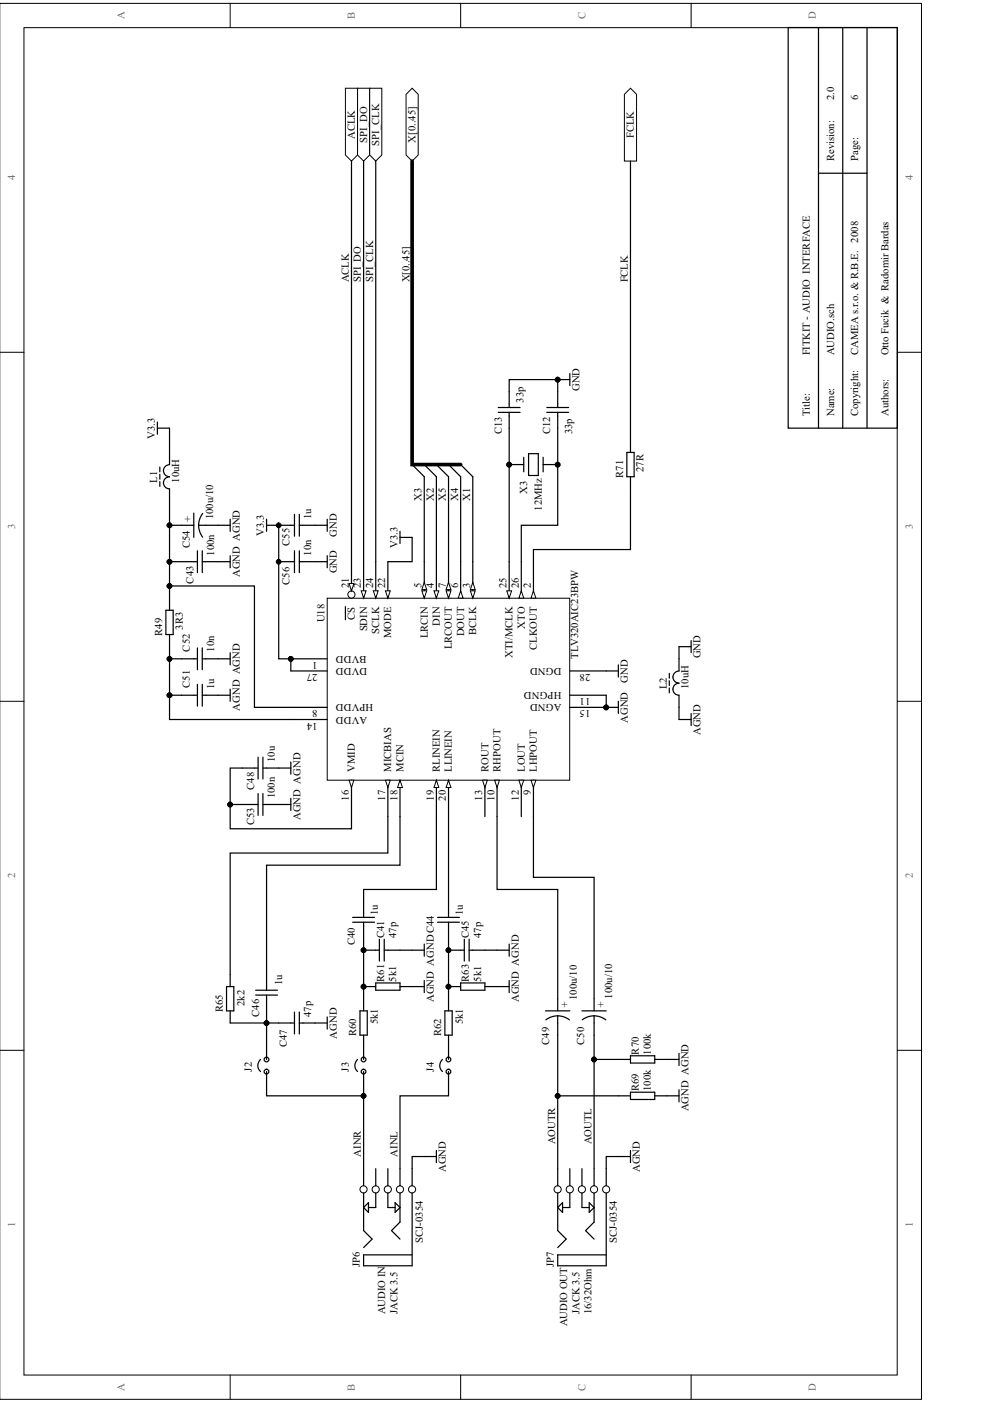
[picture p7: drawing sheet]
<svg xmlns="http://www.w3.org/2000/svg" width="210mm" height="297mm" viewBox="0 0 210 297" stroke-linecap="round" stroke-linejoin="round" font-family="sans-serif">
<path d="M0 .7h195.4v296h-195.4z" fill="none" stroke="#000" stroke-width=".21"/>
<path d="M5.1 5.9h185.1v285.6h-185.1z" fill="#fff"/>
<g fill="none" stroke="#000" stroke-width=".21">
<path d="M5.1 5.9h185.1v285.6h-185.1zM48.8 .7v5.1M97.7 .7v5.1M146.5 .7v5.1M0 74.7h5.1M190.3 74.7h5.1M0 148.7h5.1M190.3 148.7h5.1M0 222.7h5.1M190.3 222.7h5.1M48.8 291.5v5.2M97.7 291.5v5.2"/>
<path d="M146.5 291.5v5.2"/>
<circle cx="107.9" cy="98.5" r=".5"/>
<circle cx="118.2" cy="80.5" r=".5"/>
<circle cx="118.2" cy="98.5" r=".5"/>
<circle cx="35.9" cy="111.4" r=".5"/>
<circle cx="35.9" cy="119.1" r=".5"/>
<circle cx="35.9" cy="124.2" r=".5"/>
<circle cx="35.9" cy="139.7" r=".5"/>
<circle cx="61.6" cy="139.7" r=".5"/>
<circle cx="35.9" cy="147.4" r=".5"/>
<circle cx="128.5" cy="150" r=".5"/>
<circle cx="48.8" cy="170.6" r=".5"/>
<circle cx="56.5" cy="216.9" r=".5"/>
<circle cx="77.1" cy="201.5" r=".5"/>
<circle cx="77.1" cy="209.2" r=".5"/>
<circle cx="95.1" cy="209.2" r=".5"/>
<circle cx="95.1" cy="201.5" r=".5"/>
<circle cx="77.1" cy="232.4" r=".5"/>
<circle cx="118.2" cy="232.4" r=".5"/>
<circle cx="125.9" cy="224.6" r=".5"/>
</g>
<g fill="#000">
<circle cx="107.9" cy="98.5" r=".5"/>
<circle cx="118.2" cy="80.5" r=".5"/>
<circle cx="118.2" cy="98.5" r=".5"/>
<circle cx="35.9" cy="111.4" r=".5"/>
<circle cx="35.9" cy="119.1" r=".5"/>
<circle cx="35.9" cy="124.2" r=".5"/>
<circle cx="35.9" cy="139.7" r=".5"/>
<circle cx="61.6" cy="139.7" r=".5"/>
<circle cx="35.9" cy="147.4" r=".5"/>
<circle cx="128.5" cy="150" r=".5"/>
<circle cx="48.8" cy="170.6" r=".5"/>
<circle cx="56.5" cy="216.9" r=".5"/>
<circle cx="77.1" cy="201.5" r=".5"/>
<circle cx="77.1" cy="209.2" r=".5"/>
<circle cx="95.1" cy="209.2" r=".5"/>
<circle cx="95.1" cy="201.5" r=".5"/>
<circle cx="77.1" cy="232.4" r=".5"/>
<circle cx="118.2" cy="232.4" r=".5"/>
<circle cx="125.9" cy="224.6" r=".5"/>
</g>
<path d="M77.1 247.8v5.1" fill="none" stroke="#000" stroke-width=".26"/>
<circle cx="77.1" cy="252.2" r=".76" fill="#fff"/>
<circle cx="77.1" cy="252.2" r=".76" fill="none" stroke="#000" stroke-width=".21"/>
<path d="M79.7 247.8v5.1" fill="none" stroke="#000" stroke-width=".26"/>
<circle cx="79.7" cy="252.2" r=".76" fill="#fff"/>
<circle cx="79.7" cy="252.2" r=".76" fill="none" stroke="#000" stroke-width=".21"/>
<path d="M82.2 247.8v5.1" fill="none" stroke="#000" stroke-width=".26"/>
<circle cx="82.2" cy="252.2" r=".76" fill="#fff"/>
<circle cx="82.2" cy="252.2" r=".76" fill="none" stroke="#000" stroke-width=".21"/>
<path d="M84.8 247.8v5.1" fill="none" stroke="#000" stroke-width=".26"/>
<circle cx="84.8" cy="252.2" r=".76" fill="#fff"/>
<circle cx="84.8" cy="252.2" r=".76" fill="none" stroke="#000" stroke-width=".21"/>
<path d="M87.4 247.8v5.1" fill="none" stroke="#000" stroke-width=".26"/>
<circle cx="87.4" cy="252.2" r=".76" fill="#fff"/>
<circle cx="87.4" cy="252.2" r=".76" fill="none" stroke="#000" stroke-width=".21"/>
<path d="M77.1 252.9v8l1.8 1.8-1.8 1.8M78.1 255v2l-1-1zM79.7 252.9v3.1h-1.6M82.2 252.9v3.1h1.6M83.8 255l1 1-1 1zM84.8 252.9v6.2l-1.8 1.8 1.8 1.8M87.4 252.9v15.5h-10.3v-2.3h10.3M118.2 247.8v5.1" fill="none" stroke="#000" stroke-width=".26"/>
<circle cx="118.2" cy="252.2" r=".76" fill="#fff"/>
<circle cx="118.2" cy="252.2" r=".76" fill="none" stroke="#000" stroke-width=".21"/>
<path d="M120.8 247.8v5.1" fill="none" stroke="#000" stroke-width=".26"/>
<circle cx="120.8" cy="252.2" r=".76" fill="#fff"/>
<circle cx="120.8" cy="252.2" r=".76" fill="none" stroke="#000" stroke-width=".21"/>
<path d="M123.4 247.8v5.1" fill="none" stroke="#000" stroke-width=".26"/>
<circle cx="123.4" cy="252.2" r=".76" fill="#fff"/>
<circle cx="123.4" cy="252.2" r=".76" fill="none" stroke="#000" stroke-width=".21"/>
<path d="M126 247.8v5.1" fill="none" stroke="#000" stroke-width=".26"/>
<circle cx="125.9" cy="252.2" r=".76" fill="#fff"/>
<circle cx="125.9" cy="252.2" r=".76" fill="none" stroke="#000" stroke-width=".21"/>
<path d="M128.5 247.8v5.1" fill="none" stroke="#000" stroke-width=".26"/>
<circle cx="128.5" cy="252.2" r=".76" fill="#fff"/>
<circle cx="128.5" cy="252.2" r=".76" fill="none" stroke="#000" stroke-width=".21"/>
<g fill="none" stroke="#000" stroke-width=".26">
<path d="M173.5 5.8v85M178.7 5.8v85M173.5 36.7h10.3M33.9 99v1M35.9 98.5a1.29 1.29 0 0 0-1.2 1.3 1.29 1.29 0 0 0 1.2 1.3 1.27 1.27 0 0 0-1.2 1.3 1.27 1.27 0 0 0 1.2 1.2v2.6M35.9 95.9v2.6M33.9 100.6v1M33.9 102.1v1M38.5 119.1h3.4M41.9 116.8v4.6M42.9 119.1h3.3M42.9 116.8v4.6"/>
<path d="M35.2 129.4h1.5v5.1h-1.5zM35.9 126.8v2.6M35.9 134.5v2.6M38.5 139.7h3.4M41.9 137.4v4.6M42.9 137.4v4.6M42.9 139.7h3.3M144 139.7v2.6a1.27 1.27 0 0 0-1.3 1.3 1.27 1.27 0 0 0 1.3 1.2M38.5 147.4h3.4M41.9 145.1v4.6M42.9 145.1v4.6M42.9 147.4h3.3"/>
<path d="M141.9 142.8v1M141.9 144.3v1M141.9 145.9v1M144 144.9a1.27 1.27 0 0 0-1.3 1.2 1.27 1.27 0 0 0 1.3 1.3v2.6M51.4 170.6h3.3M54.7 168.2v4.7M55.7 170.6h3.4M55.7 168.2v4.7M74.8 194.5h4.6M74.8 195.5h4.6M77.1 191.2v3.3M77.1 195.5v3.4"/>
<path d="M80.4 199.1v4.7M81.5 199.1v4.7M92.8 194.5h4.6M92.8 195.5h4.6M95.1 191.2v3.3M95.1 195.5v3.4M98.4 199.1v4.7M99.5 199.1v4.7M48 209.2h1.6v5.1h-1.6zM48.8 206.6v2.6M48.8 214.3v2.6M54.2 209.9h4.6"/>
<path d="M54.2 211h4.6M56.5 206.6v3.3M56.5 211v3.3M59.1 216.9h3.3M62.4 214.6v4.6M63.5 216.9h3.3M63.5 214.6v4.6M76.3 214.3h1.6v5.2h-1.6zM77.1 211.7v2.6M77.1 219.5v2.5M77.1 209.2h2.6M77.1 201.5h3.3"/>
<path d="M79.7 208.4h5.1v1.5h-5.1zM81.5 201.5h3.3M84.8 209.2h2.6M94.3 214.3h1.6v5.2h-1.6zM95.1 209.2h2.6M95.1 211.7v2.6M95.1 219.5v2.5M95.1 201.5h3.3M97.7 208.4h5.1v1.5h-5.1zM99.5 201.5h3.3M102.8 209.2h2.6M115.7 214.3h5.1"/>
<path d="M118.2 215.4l1.6 .3 .9 .5M118.2 215.4l-1.5 .3-1 .5M118.2 211.7v2.6M118.2 215.4v32.4M123.4 214.3h5.1M126 215.4l1.5 .3 1 .5M126 215.4l-1.6 .3-.9 .5M126 211.7v2.6M126 215.4v32.4M131.1 232.3h2.6M131.1 224.6h2.6M133.7 223.8h5.1v1.6h-5.1z"/>
<path d="M133.7 231.6h5.1v1.5h-5.1zM138.8 232.3h2.6M138.8 224.6h2.6M92.5 245.2h-5.1v2.6M92.5 243.9v2.6M118.2 252.9v8l1.8 1.8-1.8 1.8M119.3 255v2l-1.1-1zM120.8 252.9v3.1h-1.5M123.4 252.9v3.1h1.5M124.9 255l1.1 1-1.1 1zM126 252.9v6.2l-1.8 1.8 1.8 1.8M128.5 252.9v15.5h-10.3v-2.3h10.3"/>
<path d="M133.7 245.2h-5.2v2.6M133.7 243.9v2.6"/>
</g>
<path d="M69.4 126.8h51.4v38.6h-51.4z" fill="#fff"/>
<path d="M69.4 126.8h51.4v38.6h-51.4z" fill="none" stroke="#000" stroke-width=".21"/>
<path d="M82.2 165.4v7.7" fill="none" stroke="#000" stroke-width=".26"/>
<path d="M81.7 165.4h1.1l-.6 1.6z" fill="#fff"/>
<path d="M81.7 165.4h1.1l-.6 1.6z" fill="none" stroke="#000" stroke-width=".21"/>
<path d="M84.8 165.4v7.7" fill="none" stroke="#000" stroke-width=".26"/>
<path d="M84.8 165.4l.5 1.6h-1z" fill="#fff"/>
<path d="M84.8 165.4l.5 1.6h-1z" fill="none" stroke="#000" stroke-width=".21"/>
<path d="M92.5 165.4v7.7" fill="none" stroke="#000" stroke-width=".26"/>
<path d="M92.5 165.4l.5 1.6h-1z" fill="#fff"/>
<path d="M92.5 165.4l.5 1.6h-1z" fill="none" stroke="#000" stroke-width=".21"/>
<path d="M95.1 165.4v7.7" fill="none" stroke="#000" stroke-width=".26"/>
<path d="M95.1 165.4l.5 1.6h-1z" fill="#fff"/>
<path d="M95.1 165.4l.5 1.6h-1z" fill="none" stroke="#000" stroke-width=".21"/>
<path d="M102.8 165.4v7.7" fill="none" stroke="#000" stroke-width=".26"/>
<path d="M102.3 165.4h1l-.5 1.6z" fill="#fff"/>
<path d="M102.3 165.4h1l-.5 1.6z" fill="none" stroke="#000" stroke-width=".21"/>
<path d="M105.4 165.4v7.7" fill="none" stroke="#000" stroke-width=".26"/>
<path d="M104.9 165.4h1l-.5 1.6z" fill="#fff"/>
<path d="M104.9 165.4h1l-.5 1.6z" fill="none" stroke="#000" stroke-width=".21"/>
<path d="M110.5 165.4v7.7" fill="none" stroke="#000" stroke-width=".26"/>
<path d="M110 165.4h1l-.5 1.6z" fill="#fff"/>
<path d="M110 165.4h1l-.5 1.6z" fill="none" stroke="#000" stroke-width=".21"/>
<path d="M113.1 165.4v7.7" fill="none" stroke="#000" stroke-width=".26"/>
<path d="M112.6 165.4h1l-.5 1.6z" fill="#fff"/>
<path d="M112.6 165.4h1l-.5 1.6z" fill="none" stroke="#000" stroke-width=".21"/>
<path d="M108 119.1v7.7" fill="none" stroke="#000" stroke-width=".26"/>
<path d="M107.4 125.3h1.1l-.5 1.5z" fill="#fff"/>
<path d="M107.4 125.3h1.1l-.5 1.5z" fill="none" stroke="#000" stroke-width=".21"/>
<path d="M74.5 165.4v7.7" fill="none" stroke="#000" stroke-width=".26"/>
<path d="M74 165.4h1l-.5 1.6z" fill="#fff"/>
<path d="M74 165.4h1l-.5 1.6z" fill="none" stroke="#000" stroke-width=".21"/>
<path d="M110.5 119.1v7.7" fill="none" stroke="#000" stroke-width=".26"/>
<path d="M110.5 125.3l.5 1.5h-1z" fill="#fff"/>
<path d="M110.5 125.3l.5 1.5h-1z" fill="none" stroke="#000" stroke-width=".21"/>
<path d="M113.1 119.1v7.7" fill="none" stroke="#000" stroke-width=".26"/>
<path d="M113.1 125.3l.5 1.5h-1z" fill="#fff"/>
<path d="M113.1 125.3l.5 1.5h-1z" fill="none" stroke="#000" stroke-width=".21"/>
<path d="M74.5 119.1v7.7" fill="none" stroke="#000" stroke-width=".26"/>
<circle cx="74.5" cy="126.1" r=".76" fill="#fff"/>
<circle cx="74.5" cy="126.1" r=".76" fill="none" stroke="#000" stroke-width=".21"/>
<path d="M74 123.7h1l-.5 1.6z" fill="#fff"/>
<path d="M74 123.7h1l-.5 1.6z" fill="none" stroke="#000" stroke-width=".21"/>
<path d="M77.1 119.1v7.7M73.2 128.6v2.8" fill="none" stroke="#000" stroke-width=".26"/>
<path d="M76.6 125.3h1l-.5 1.5z" fill="#fff"/>
<path d="M76.6 125.3h1l-.5 1.5z" fill="none" stroke="#000" stroke-width=".21"/>
<path d="M79.7 119.1v7.7" fill="none" stroke="#000" stroke-width=".26"/>
<path d="M79.2 125.3h1l-.5 1.5z" fill="#fff"/>
<path d="M79.2 125.3h1l-.5 1.5z" fill="none" stroke="#000" stroke-width=".21"/>
<path d="M82.2 119.1v7.7" fill="none" stroke="#000" stroke-width=".26"/>
<path d="M81.7 125.3h1.1l-.6 1.5z" fill="#fff"/>
<path d="M81.7 125.3h1.1l-.6 1.5z" fill="none" stroke="#000" stroke-width=".21"/>
<path d="M90 119.1v7.7" fill="none" stroke="#000" stroke-width=".26"/>
<path d="M89.4 125.3h1.1l-.5 1.5z" fill="#fff"/>
<path d="M89.4 125.3h1.1l-.5 1.5z" fill="none" stroke="#000" stroke-width=".21"/>
<path d="M90 123.5l.5 1.5h-1.1z" fill="#fff"/>
<path d="M90 123.5l.5 1.5h-1.1z" fill="none" stroke="#000" stroke-width=".21"/>
<path d="M92.5 119.1v7.7" fill="none" stroke="#000" stroke-width=".26"/>
<path d="M92 125.3h1l-.5 1.5z" fill="#fff"/>
<path d="M92 125.3h1l-.5 1.5z" fill="none" stroke="#000" stroke-width=".21"/>
<path d="M95.1 119.1v7.7" fill="none" stroke="#000" stroke-width=".26"/>
<path d="M94.6 125.3h1l-.5 1.5z" fill="#fff"/>
<path d="M94.6 125.3h1l-.5 1.5z" fill="none" stroke="#000" stroke-width=".21"/>
<path d="M95.1 123.5l.5 1.5h-1z" fill="#fff"/>
<path d="M95.1 123.5l.5 1.5h-1z" fill="none" stroke="#000" stroke-width=".21"/>
<path d="M97.7 119.1v7.7" fill="none" stroke="#000" stroke-width=".26"/>
<path d="M97.7 125.3l.5 1.5h-1z" fill="#fff"/>
<path d="M97.7 125.3l.5 1.5h-1z" fill="none" stroke="#000" stroke-width=".21"/>
<path d="M100.2 119.1v7.7" fill="none" stroke="#000" stroke-width=".26"/>
<path d="M99.7 125.3h1.1l-.6 1.5z" fill="#fff"/>
<path d="M99.7 125.3h1.1l-.6 1.5z" fill="none" stroke="#000" stroke-width=".21"/>
<path d="M100.2 123.5l.6 1.5h-1.1z" fill="#fff"/>
<g fill="none" stroke="#000" stroke-width=".21">
<path d="M100.2 123.5l.6 1.5h-1.1z"/>
<circle cx="35.9" cy="111.4" r=".5"/>
<circle cx="35.9" cy="119.1" r=".5"/>
<circle cx="35.9" cy="124.2" r=".5"/>
<circle cx="35.9" cy="139.7" r=".5"/>
<circle cx="61.6" cy="139.7" r=".5"/>
<circle cx="35.9" cy="147.4" r=".5"/>
<circle cx="128.5" cy="150" r=".5"/>
<circle cx="48.8" cy="170.6" r=".5"/>
<circle cx="56.5" cy="216.9" r=".5"/>
<circle cx="77.1" cy="201.5" r=".5"/>
<circle cx="77.1" cy="209.2" r=".5"/>
<circle cx="95.1" cy="209.2" r=".5"/>
<circle cx="95.1" cy="201.5" r=".5"/>
<circle cx="77.1" cy="232.4" r=".5"/>
<circle cx="118.2" cy="232.4" r=".5"/>
<circle cx="125.9" cy="224.6" r=".5"/>
</g>
<g fill="none" stroke="#000" stroke-width=".26">
<path d="M33.4 89.5v2.6M33.4 90.8h2.5M132.9 95.9h1.5v5.2h-1.5zM133.7 93.4v2.5M35.9 119.1h2.6M46.2 119.1h2.6M46.2 111.4h2.6M48.8 110.1v2.6M48.8 117.8v2.6M56.5 110.1v2.6M56.5 111.4h5.9M59.1 119.1h3.3"/>
<path d="M62.4 109.1v4.6M62.4 116.8v4.6M63.5 119.1h5.9M63.5 111.4h5.9M63.5 109.1v4.6M63.5 116.8v4.6M69.4 110.1v2.6M69.4 117.8v2.6M84.8 113.9h2.6v5.2h-5.2M84.8 112.7v2.5M133.7 101.1v2.5M35.9 137.1v15.4h33.5"/>
<path d="M35.9 139.7h2.6M46.2 139.7h2.6M48.8 138.4v2.6M61.7 139.7h7.7M144 137.1h2.5M146.5 135.8v2.6M35.9 147.4h2.6M46.2 147.4h2.6M48.8 146.1v2.6M61.7 150h7.7M61.7 142.3h7.7M120.8 150h10.3"/>
<path d="M120.8 142.3h10.3M120.8 147.4h7.7v2.6M131.1 141v2.5M131.1 148.7v2.6M144 152.5h2.5M146.5 151.3v2.5M48.8 170.6h2.6M51.4 162.8h-2.6v12.9h25.7v-2.6M59.1 170.6h2.6M59.1 162.8h2.6M61.7 161.6v2.5M61.7 169.3v2.6"/>
<path d="M82.2 173.1v7.8h-33.4v25.7M84.8 173.1v10.3h-28.3v23.2M92.5 173.1v15.5h-15.4v2.6M95.1 173.1v18.1M105.4 173.1v15.5h12.8v23.1M113.1 173.1v12.9h12.9v25.7M77.1 198.9v12.8M95.1 198.9v12.8M56.5 214.3v10.3M66.8 216.9h2.6M69.4 215.6v2.6M84.8 201.5h5.2"/>
<path d="M87.4 209.2h2.6M90 200.2v2.5M90 207.9v2.6M102.8 201.5h5.2M105.4 209.2h2.6M108 200.2v2.5M108 207.9v2.6M55.2 224.6l-.4 .6-.1 .6 .1 .8 .4 .6M56.5 227.2v2.6M75.8 224.6l-.4 .6-.2 .6 .2 .8 .4 .6M77.1 222v2.6M77.1 227.2v2.6"/>
<path d="M93.8 224.6l-.4 .6-.2 .6 .2 .8 .4 .6M95.1 227.2v5.1h-10.3v15.5M95.1 222v2.6M118.2 232.3h12.9M126 224.6h5.1M141.4 232.3h2.6M141.4 224.6h2.6M144 223.3v2.6M144 231.1v2.5"/>
<circle cx="56.5" cy="224.6" r=".5"/>
<circle cx="56.5" cy="227.2" r=".5"/>
<circle cx="77.1" cy="224.6" r=".5"/>
<circle cx="77.1" cy="227.2" r=".5"/>
<circle cx="95.1" cy="227.2" r=".5"/>
<circle cx="95.1" cy="224.6" r=".5"/>
</g>
<g fill="#000">
<circle cx="35.9" cy="111.4" r=".5"/>
<circle cx="35.9" cy="119.1" r=".5"/>
<circle cx="35.9" cy="124.2" r=".5"/>
<circle cx="35.9" cy="139.7" r=".5"/>
<circle cx="61.6" cy="139.7" r=".5"/>
<circle cx="35.9" cy="147.4" r=".5"/>
<circle cx="128.5" cy="150" r=".5"/>
<circle cx="48.8" cy="170.6" r=".5"/>
<circle cx="56.5" cy="216.9" r=".5"/>
<circle cx="77.1" cy="201.5" r=".5"/>
<circle cx="77.1" cy="209.2" r=".5"/>
<circle cx="95.1" cy="209.2" r=".5"/>
<circle cx="95.1" cy="201.5" r=".5"/>
<circle cx="77.1" cy="232.4" r=".5"/>
<circle cx="118.2" cy="232.4" r=".5"/>
<circle cx="125.9" cy="224.6" r=".5"/>
</g>
<path d="M73.2 18.7h2.6v14.2l-1.3 1.3-1.3-1.3z" fill-rule="evenodd" fill="#fff"/>
<path d="M73.2 18.7h2.6v14.2l-1.3 1.3-1.3-1.3z" fill="none" stroke="#000" stroke-width=".21"/>
<path d="M75.8 18.7h2.6v14.2l-1.3 1.3-1.3-1.3z" fill-rule="evenodd" fill="#fff"/>
<path d="M75.8 18.7h2.6v14.2l-1.3 1.3-1.3-1.3z" fill="none" stroke="#000" stroke-width=".21"/>
<path d="M78.4 18.7h2.6v14.2l-1.3 1.3-1.3-1.3z" fill-rule="evenodd" fill="#fff"/>
<path d="M78.4 18.7h2.6v14.2l-1.3 1.3-1.3-1.3z" fill="none" stroke="#000" stroke-width=".21"/>
<path d="M87.4 18.7l1.3 1.3v12.9l-1.3 1.3-1.3-1.3v-12.9z" fill-rule="evenodd" fill="#fff"/>
<g fill="none" stroke="#000" stroke-width=".21">
<path d="M87.4 18.7l1.3 1.3v12.9l-1.3 1.3-1.3-1.3v-12.9z"/>
<circle cx="107.9" cy="98.5" r=".5"/>
<circle cx="118.2" cy="80.5" r=".5"/>
<circle cx="118.2" cy="98.5" r=".5"/>
</g>
<g fill="none" stroke="#000" stroke-width=".26">
<path d="M74.5 34.2v84.9M77.1 34.2v84.9M79.7 34.2v84.9M120.8 79.2v2.6M87.4 98.5l2.6 2.6v18M90 98.5l2.5 2.6v18M92.5 98.5l2.6 2.6v18M95.1 98.5l2.6 2.6v18M97.7 98.5l2.5 2.6v18M105.6 87.4h4.7M105.6 86.4h4.7M108 86.4v-5.9h10.2v5.9"/>
<path d="M108 98.5h3M108 87.4v31.7M111 97v3M112.1 96.2h2v4.6h-2zM115.2 98.5h3M115.2 97v3M115.9 87.4h4.7M115.9 86.4h4.7M118.2 87.4v3.4M118.2 80.5h2.6"/>
</g>
<path d="M87.4 34.2v64.3h10.3" fill="none" stroke="#000" stroke-width=".77"/>
<g fill="#000">
<circle cx="107.9" cy="98.5" r=".5"/>
<circle cx="118.2" cy="80.5" r=".5"/>
<circle cx="118.2" cy="98.5" r=".5"/>
</g>
<path d="M133.7 18.7l1.3 1.3v14.2h-2.6v-14.2z" fill-rule="evenodd" fill="#fff"/>
<g fill="none" stroke="#000" stroke-width=".21">
<path d="M133.7 18.7l1.3 1.3v14.2h-2.6v-14.2z"/>
<circle cx="59.1" cy="119.1" r=".5"/>
<circle cx="59.1" cy="111.4" r=".5"/>
</g>
<g fill="none" stroke="#000" stroke-width=".26">
<path d="M167.1 5.8h23.2v85h-23.2zM183.8 5.8v85M133.7 34.2v59.2M35.9 90.8v5.1M118.2 90.8v20.6h-7.7v7.7M35.9 106.2v20.6M35.9 111.4h5.2M41.1 108.8v5.1M42.1 111.4l.3 1.6 .6 .9M42.1 111.4h4.1M43 108.9l-.6 .9-.3 1.6M59.1 111.4v28.3h2.6v2.6"/>
<path d="M133.7 103.6v12.9h-20.6v2.6M35.9 124.2h18v25.8h7.8M144 137.1v2.6M144 150v2.5M51.4 162.8h3.3M54.7 160.5v4.7M55.7 162.8h3.4M55.7 160.5v4.7M48.8 216.9h10.3M56.5 229.8v2.5h20.6M77.1 229.8v18"/>
</g>
<g fill="#000">
<circle cx="59.1" cy="119.1" r=".5"/>
<circle cx="59.1" cy="111.4" r=".5"/>
</g>
<g font-size="2.3" fill="#696969">
<text x="26.4" y="4.1" transform="rotate(-90 26.4 4.1)">A</text>
<text x="75.3" y="4" transform="rotate(-90 75.3 4)">B</text>
<text x="124.1" y="4" transform="rotate(-90 124.1 4)">C</text>
<text x="173" y="4.1" transform="rotate(-90 173 4.1)">D</text>
<text x="3.2" y="38.2" transform="rotate(-90 3.2 38.2)">4</text>
<text x="193.6" y="38.2" transform="rotate(-90 193.6 38.2)">4</text>
<text x="3.2" y="112.2" transform="rotate(-90 3.2 112.2)">3</text>
<text x="193.6" y="112.2" transform="rotate(-90 193.6 112.2)">3</text>
<text x="3.2" y="186.2" transform="rotate(-90 3.2 186.2)">2</text>
<text x="193.6" y="186.2" transform="rotate(-90 193.6 186.2)">2</text>
<text x="3.2" y="260.2" transform="rotate(-90 3.2 260.2)">1</text>
<text x="193.6" y="260.2" transform="rotate(-90 193.6 260.2)">1</text>
<text x="26.4" y="294.9" transform="rotate(-90 26.4 294.9)">A</text>
<text x="75.3" y="294.9" transform="rotate(-90 75.3 294.9)">B</text>
<text x="124.1" y="294.9" transform="rotate(-90 124.1 294.9)">C</text>
<text x="173" y="294.9" transform="rotate(-90 173 294.9)">D</text>
</g>
<g font-size="2.3">
<text x="176.8" y="21.3" transform="rotate(-90 176.8 21.3)">2.0</text>
<text x="182" y="21.3" transform="rotate(-90 182 21.3)">6</text>
<text x="75.3" y="29.5" transform="rotate(-90 75.3 29.5)">ACLK</text>
<text x="134.4" y="29.3" transform="rotate(-90 134.4 29.3)">FCLK</text>
<text x="77.8" y="30.3" transform="rotate(-90 77.8 30.3)">SPI_DO</text>
<text x="80.4" y="30.9" transform="rotate(-90 80.4 30.9)">SPI_CLK</text>
<text x="88.1" y="30.3" transform="rotate(-90 88.1 30.3)">X[0..45]</text>
<text x="176.8" y="34.2" transform="rotate(-90 176.8 34.2)">Revision:</text>
<text x="182" y="34.2" transform="rotate(-90 182 34.2)">Page:</text>
<text x="182" y="51.4" transform="rotate(-90 182 51.4)">2008</text>
<text x="74" y="59.9" transform="rotate(-90 74 59.9)">ACLK</text>
<text x="76.5" y="59.9" transform="rotate(-90 76.5 59.9)">SPI_DO</text>
<text x="79.1" y="59.9" transform="rotate(-90 79.1 59.9)">SPI_CLK</text>
<text x="86.8" y="59.9" transform="rotate(-90 86.8 59.9)">X[0..45]</text>
<text x="133.1" y="59.9" transform="rotate(-90 133.1 59.9)">FCLK</text>
<text x="171.7" y="75.3" transform="rotate(-90 171.7 75.3)">FITKIT - AUDIO INTERFACE</text>
<text x="176.8" y="75.3" transform="rotate(-90 176.8 75.3)">AUDIO.sch</text>
<text x="182" y="75.3" transform="rotate(-90 182 75.3)">CAMEA s.r.o. &amp; R.B.E.</text>
<text x="188.4" y="75.3" transform="rotate(-90 188.4 75.3)">Otto Fucik &amp; Radomir Bardas</text>
<text x="122.8" y="83" transform="rotate(-90 122.8 83)">GND</text>
<text x="111" y="85.4" transform="rotate(-90 111 85.4)">33p</text>
<text x="171.7" y="88.2" transform="rotate(-90 171.7 88.2)">Title:</text>
<text x="176.8" y="88.2" transform="rotate(-90 176.8 88.2)">Name:</text>
<text x="182" y="88.2" transform="rotate(-90 182 88.2)">Copyright:</text>
<text x="188.4" y="88.2" transform="rotate(-90 188.4 88.2)">Authors:</text>
<text x="32.8" y="93" transform="rotate(-90 32.8 93)">V3.3</text>
<text x="106.4" y="92.1" transform="rotate(-90 106.4 92.1)">C13</text>
<text x="116.7" y="92.1" transform="rotate(-90 116.7 92.1)">C12</text>
<text x="121.3" y="92.1" transform="rotate(-90 121.3 92.1)">33p</text>
<text x="132.1" y="101.3" transform="rotate(-90 132.1 101.3)">R71</text>
<text x="136.5" y="100" transform="rotate(-90 136.5 100)">27R</text>
<text x="33.3" y="102.4" transform="rotate(-90 33.3 102.4)">L1</text>
<text x="38" y="102.4" transform="rotate(-90 38 102.4)">10uH</text>
<text x="89.4" y="106.2" transform="rotate(-90 89.4 106.2)">X3</text>
<text x="92" y="106.2" transform="rotate(-90 92 106.2)">X2</text>
<text x="94.5" y="106.2" transform="rotate(-90 94.5 106.2)">X5</text>
<text x="97.1" y="106.2" transform="rotate(-90 97.1 106.2)">X4</text>
<text x="99.7" y="106.2" transform="rotate(-90 99.7 106.2)">X1</text>
<text x="111.8" y="104.7" transform="rotate(-90 111.8 104.7)">X3</text>
<text x="40.5" y="110.6" transform="rotate(-90 40.5 110.6)">+</text>
<text x="45.2" y="110.1" transform="rotate(-90 45.2 110.1)">100u/10</text>
<text x="56" y="113.6" transform="rotate(-90 56 113.6)">V3.3</text>
<text x="66" y="110.1" transform="rotate(-90 66 110.1)">1u</text>
<text x="71.4" y="113.8" transform="rotate(-90 71.4 113.8)">GND</text>
<text x="114.9" y="108.3" transform="rotate(-90 114.9 108.3)">12MHz</text>
<text x="40.3" y="116.3" transform="rotate(-90 40.3 116.3)">C54</text>
<text x="45.4" y="117.8" transform="rotate(-90 45.4 117.8)">100n</text>
<text x="61.4" y="115.7" transform="rotate(-90 61.4 115.7)">C55</text>
<text x="66" y="117.8" transform="rotate(-90 66 117.8)">10n</text>
<text x="84.3" y="116.2" transform="rotate(-90 84.3 116.2)">V3.3</text>
<text x="41" y="123.7" transform="rotate(-90 41 123.7)">C43</text>
<text x="50.8" y="122.4" transform="rotate(-90 50.8 122.4)">AGND AGND</text>
<text x="61.4" y="124" transform="rotate(-90 61.4 124)">C56</text>
<text x="71.4" y="121.6" transform="rotate(-90 71.4 121.6)">GND</text>
<text x="74" y="124.8" transform="rotate(-90 74 124.8)">21</text>
<text x="76.5" y="124.8" transform="rotate(-90 76.5 124.8)">23</text>
<text x="79.1" y="124.8" transform="rotate(-90 79.1 124.8)">24</text>
<text x="81.7" y="124.8" transform="rotate(-90 81.7 124.8)">22</text>
<text x="89.4" y="124.8" transform="rotate(-90 89.4 124.8)">5</text>
<text x="92" y="124.8" transform="rotate(-90 92 124.8)">4</text>
<text x="94.5" y="124.8" transform="rotate(-90 94.5 124.8)">7</text>
<text x="97.1" y="124.8" transform="rotate(-90 97.1 124.8)">6</text>
<text x="99.7" y="124.8" transform="rotate(-90 99.7 124.8)">3</text>
<text x="107.4" y="124.8" transform="rotate(-90 107.4 124.8)">25</text>
<text x="110" y="124.8" transform="rotate(-90 110 124.8)">26</text>
<text x="112.5" y="124.8" transform="rotate(-90 112.5 124.8)">2</text>
<text x="68.8" y="132" transform="rotate(-90 68.8 132)">U18</text>
<text x="75.3" y="131.4" transform="rotate(-90 75.3 131.4)">CS</text>
<text x="34.4" y="134.8" transform="rotate(-90 34.4 134.8)">R49</text>
<text x="38.7" y="133.5" transform="rotate(-90 38.7 133.5)">3R3</text>
<text x="77.8" y="133.9" transform="rotate(-90 77.8 133.9)">SDIN</text>
<text x="80.4" y="134.3" transform="rotate(-90 80.4 134.3)">SCLK</text>
<text x="83" y="135.3" transform="rotate(-90 83 135.3)">MODE</text>
<text x="90.7" y="135.4" transform="rotate(-90 90.7 135.4)">LRCIN</text>
<text x="93.3" y="132.6" transform="rotate(-90 93.3 132.6)">DIN</text>
<text x="95.8" y="137.7" transform="rotate(-90 95.8 137.7)">LRCOUT</text>
<text x="98.4" y="134.9" transform="rotate(-90 98.4 134.9)">DOUT</text>
<text x="101" y="134.6" transform="rotate(-90 101 134.6)">BCLK</text>
<text x="111.3" y="133.3" transform="rotate(-90 111.3 133.3)">XTO</text>
<text x="113.8" y="137.8" transform="rotate(-90 113.8 137.8)">CLKOUT</text>
<text x="40.3" y="138.1" transform="rotate(-90 40.3 138.1)">C52</text>
<text x="45.4" y="138.1" transform="rotate(-90 45.4 138.1)">10n</text>
<text x="108.7" y="139.4" transform="rotate(-90 108.7 139.4)">XTI/MCLK</text>
<text x="122.6" y="139.7" transform="rotate(-90 122.6 139.7)">TLV320AIC23BPW</text>
<text x="148.6" y="139.6" transform="rotate(-90 148.6 139.6)">GND</text>
<text x="40.3" y="145.9" transform="rotate(-90 40.3 145.9)">C51</text>
<text x="45.4" y="146.1" transform="rotate(-90 45.4 146.1)">1u</text>
<text x="133.1" y="144.7" transform="rotate(-90 133.1 144.7)">GND</text>
<text x="141.4" y="146.1" transform="rotate(-90 141.4 146.1)">L2</text>
<text x="146" y="146.1" transform="rotate(-90 146 146.1)">10uH</text>
<text x="50.8" y="150.7" transform="rotate(-90 50.8 150.7)">AGND AGND</text>
<text x="133.1" y="153.3" transform="rotate(-90 133.1 153.3)">AGND</text>
<text x="148.6" y="155.8" transform="rotate(-90 148.6 155.8)">AGND</text>
<text x="58.3" y="161.6" transform="rotate(-90 58.3 161.6)">10u</text>
<text x="53.9" y="167.5" transform="rotate(-90 53.9 167.5)">C48</text>
<text x="75.3" y="163.6" transform="rotate(-90 75.3 163.6)">VMID</text>
<text x="83" y="163.6" transform="rotate(-90 83 163.6)">MICBIAS</text>
<text x="85.5" y="163.6" transform="rotate(-90 85.5 163.6)">MCIN</text>
<text x="93.3" y="163.6" transform="rotate(-90 93.3 163.6)">RLINEIN</text>
<text x="95.8" y="163.6" transform="rotate(-90 95.8 163.6)">LLINEIN</text>
<text x="103.5" y="163.6" transform="rotate(-90 103.5 163.6)">ROUT</text>
<text x="106.1" y="163.6" transform="rotate(-90 106.1 163.6)">RHPOUT</text>
<text x="111.3" y="163.6" transform="rotate(-90 111.3 163.6)">LOUT</text>
<text x="113.8" y="163.6" transform="rotate(-90 113.8 163.6)">LHPOUT</text>
<text x="58.3" y="169.3" transform="rotate(-90 58.3 169.3)">100n</text>
<text x="63.7" y="173.9" transform="rotate(-90 63.7 173.9)">AGND AGND</text>
<text x="74" y="169.7" transform="rotate(-90 74 169.7)">16</text>
<text x="81.7" y="169.7" transform="rotate(-90 81.7 169.7)">17</text>
<text x="84.3" y="169.7" transform="rotate(-90 84.3 169.7)">18</text>
<text x="92" y="169.7" transform="rotate(-90 92 169.7)">19</text>
<text x="94.5" y="169.7" transform="rotate(-90 94.5 169.7)">20</text>
<text x="102.3" y="169.7" transform="rotate(-90 102.3 169.7)">13</text>
<text x="104.8" y="169.7" transform="rotate(-90 104.8 169.7)">10</text>
<text x="110" y="169.7" transform="rotate(-90 110 169.7)">12</text>
<text x="112.5" y="168.6" transform="rotate(-90 112.5 168.6)">9</text>
<text x="53.9" y="174.9" transform="rotate(-90 53.9 174.9)">C53</text>
<text x="80.1" y="194" transform="rotate(-90 80.1 194)">1u</text>
<text x="98.1" y="194" transform="rotate(-90 98.1 194)">1u</text>
<text x="75.3" y="200.4" transform="rotate(-90 75.3 200.4)">C40</text>
<text x="81.4" y="198.9" transform="rotate(-90 81.4 198.9)">C41</text>
<text x="84" y="198.9" transform="rotate(-90 84 198.9)">47p</text>
<text x="99.4" y="198.9" transform="rotate(-90 99.4 198.9)">C45</text>
<text x="102" y="198.9" transform="rotate(-90 102 198.9)">47p</text>
<text x="59.8" y="208.9" transform="rotate(-90 59.8 208.9)">1u</text>
<text x="81.4" y="208.1" transform="rotate(-90 81.4 208.1)">R61</text>
<text x="84" y="208.1" transform="rotate(-90 84 208.1)">5k1</text>
<text x="99.4" y="208.1" transform="rotate(-90 99.4 208.1)">R63</text>
<text x="102" y="208.1" transform="rotate(-90 102 208.1)">5k1</text>
<text x="47.2" y="214.6" transform="rotate(-90 47.2 214.6)">R65</text>
<text x="51.8" y="213.3" transform="rotate(-90 51.8 213.3)">2k2</text>
<text x="54.9" y="215.6" transform="rotate(-90 54.9 215.6)">C46</text>
<text x="66" y="215.6" transform="rotate(-90 66 215.6)">47p</text>
<text x="92" y="212.5" transform="rotate(-90 92 212.5)">AGND AGNDC44</text>
<text x="110" y="212.5" transform="rotate(-90 110 212.5)">AGND AGND</text>
<text x="122.3" y="212" transform="rotate(-90 122.3 212)">100u/10</text>
<text x="129.8" y="211.7" transform="rotate(-90 129.8 211.7)">100u/10</text>
<text x="71.4" y="220.2" transform="rotate(-90 71.4 220.2)">AGND</text>
<text x="75.5" y="219.7" transform="rotate(-90 75.5 219.7)">R60</text>
<text x="80.1" y="217.2" transform="rotate(-90 80.1 217.2)">5k1</text>
<text x="93.5" y="219.7" transform="rotate(-90 93.5 219.7)">R62</text>
<text x="98.1" y="217.2" transform="rotate(-90 98.1 217.2)">5k1</text>
<text x="116.4" y="221.5" transform="rotate(-90 116.4 221.5)">C49</text>
<text x="123.9" y="221.5" transform="rotate(-90 123.9 221.5)">C50</text>
<text x="53.4" y="227.2" transform="rotate(-90 53.4 227.2)">J2</text>
<text x="60.8" y="222" transform="rotate(-90 60.8 222)">C47</text>
<text x="74" y="227.2" transform="rotate(-90 74 227.2)">J3</text>
<text x="92" y="227.2" transform="rotate(-90 92 227.2)">J4</text>
<text x="135.4" y="223.6" transform="rotate(-90 135.4 223.6)">R70</text>
<text x="138" y="223.6" transform="rotate(-90 138 223.6)">100k</text>
<text x="135.4" y="231.3" transform="rotate(-90 135.4 231.3)">R69</text>
<text x="138" y="231.3" transform="rotate(-90 138 231.3)">100k</text>
<text x="146" y="235.6" transform="rotate(-90 146 235.6)">AGND AGND</text>
<text x="76.5" y="245.2" transform="rotate(-90 76.5 245.2)">AINR</text>
<text x="84.3" y="245.2" transform="rotate(-90 84.3 245.2)">AINL</text>
<text x="117.7" y="242.6" transform="rotate(-90 117.7 242.6)">AOUTR</text>
<text x="125.4" y="242.6" transform="rotate(-90 125.4 242.6)">AOUTL</text>
<text x="94.5" y="248.5" transform="rotate(-90 94.5 248.5)">AGND</text>
<text x="135.7" y="248.5" transform="rotate(-90 135.7 248.5)">AGND</text>
<text x="89.7" y="263.5" transform="rotate(-90 89.7 263.5)">SCJ-0354</text>
<text x="130.8" y="263.5" transform="rotate(-90 130.8 263.5)">SCJ-0354</text>
<text x="76.3" y="268.6" transform="rotate(-90 76.3 268.6)">JP6</text>
<text x="117.4" y="268.6" transform="rotate(-90 117.4 268.6)">JP7</text>
<text x="81.7" y="278.7" transform="rotate(-90 81.7 278.7)">AUDIO IN</text>
<text x="84.3" y="278.7" transform="rotate(-90 84.3 278.7)">JACK 3.5</text>
<text x="120.3" y="281.2" transform="rotate(-90 120.3 281.2)">AUDIO OUT</text>
<text x="122.8" y="278.7" transform="rotate(-90 122.8 278.7)">JACK 3.5</text>
<text x="125.4" y="278.7" transform="rotate(-90 125.4 278.7)">16/32Ohm</text>
</g>
<g font-size="2.2">
<text x="67.3" y="140.3" transform="rotate(-180 67.3 140.3)">1</text>
<text x="67.3" y="142.9" transform="rotate(-180 67.3 142.9)">27</text>
<text x="77.7" y="139.1" transform="rotate(-180 77.7 139.1)">BVDD</text>
<text x="77.9" y="141.6" transform="rotate(-180 77.9 141.6)">DVDD</text>
<text x="119" y="141.6" transform="rotate(-180 119 141.6)">DGND</text>
<text x="125.2" y="142.9" transform="rotate(-180 125.2 142.9)">28</text>
<text x="79.2" y="149.3" transform="rotate(-180 79.2 149.3)">HPVDD</text>
<text x="119" y="149.3" transform="rotate(-180 119 149.3)">AGND</text>
<text x="119" y="146.8" transform="rotate(-180 119 146.8)">HPGND</text>
<text x="125.2" y="148.1" transform="rotate(-180 125.2 148.1)">11</text>
<text x="67.3" y="153.2" transform="rotate(-180 67.3 153.2)">14</text>
<text x="67.3" y="150.6" transform="rotate(-180 67.3 150.6)">8</text>
<text x="77.9" y="151.9" transform="rotate(-180 77.9 151.9)">AVDD</text>
<text x="125.2" y="150.6" transform="rotate(-180 125.2 150.6)">15</text>
<text x="120.3" y="212.3" transform="rotate(-180 120.3 212.3)">+</text>
<text x="128" y="212.3" transform="rotate(-180 128 212.3)">+</text>
</g>
</svg>
